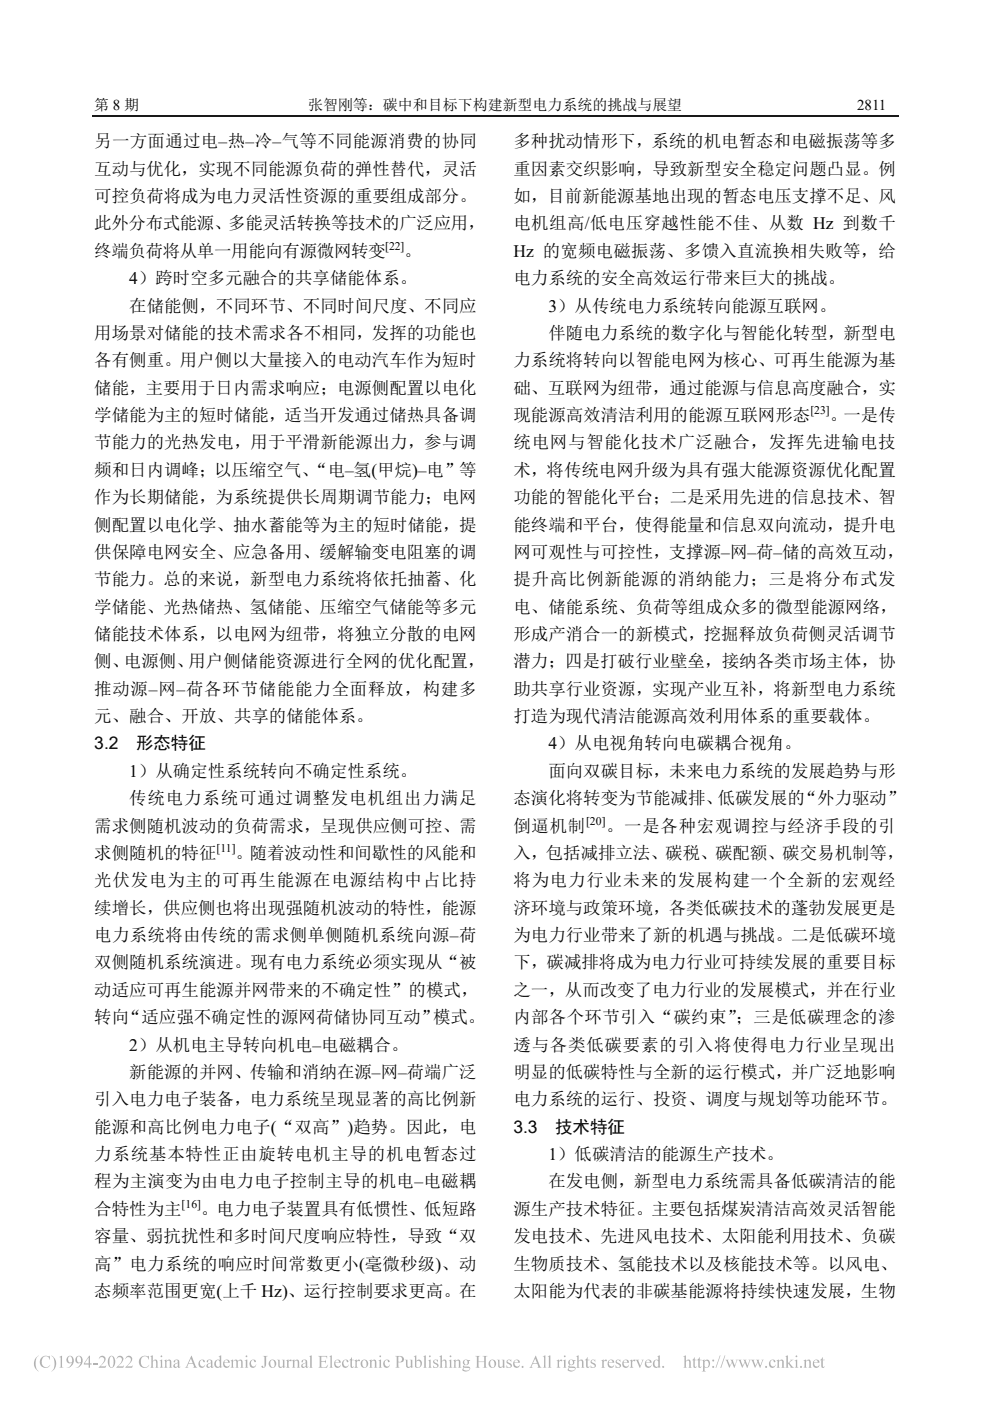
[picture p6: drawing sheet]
<svg xmlns="http://www.w3.org/2000/svg" width="210mm" height="297mm" viewBox="0 0 210 297" stroke-linecap="round" stroke-linejoin="round" font-family="sans-serif">
<path d="M19.5 24.6h171" fill="none" stroke="#000" stroke-width=".25"/>
<g fill="#b3b3b3">
<path d="M7.8 287.7l.4-.3a2.47 2.47 0 0 0 0 3.4 1.93 1.93 0 0 1-.4-3.1z" fill-rule="evenodd"/>
<path d="M26.8 287.6a.77 .77 0 0 1 1.2 .2 .77 .77 0 0 1-.3 1.1l-.8 .8h1l.3-.2-.2 .5-1.4-.1a2.08 2.08 0 0 0 1.1-1.9 .62 .62 0 0 0-1.1 .1z" fill-rule="evenodd"/>
<path d="M18.9 287.4h.2v1.7h.3v.2h-.3v.7h-.3v-.7h-1v-.2zM18.8 287.8l-.8 1.3h.8z" fill-rule="evenodd"/>
<path d="M98.4 288.4l.4-.1 .9 .1-.3 .1a.68 .68 0 0 1-.1 .8 .68 .68 0 0 1-.8 .2l-.1 .1 .2 .1a.72 .72 0 0 1 1.1 .6 .9 .9 0 0 1-.8 .5 .9 .9 0 0 1-.8-.5l.3-.3-.2-.4 .3-.2-.3-.4zM98.6 288.4a.49 .49 0 0 0-.1 .7 .49 .49 0 0 0 .6 .1 .5 .5 0 0 0 .1-.6 .5 .5 0 0 0-.6-.2zM98.5 290l-.2 .2a.73 .73 0 0 0 .7 .4 .73 .73 0 0 0 .6-.5z" fill-rule="evenodd"/>
<path d="M14.4 287.6a.93 .93 0 0 1 1.2 .3 .93 .93 0 0 1 0 1.1 1.34 1.34 0 0 1-1.5 1 1.26 1.26 0 0 0 1.1-1.1 .77 .77 0 0 1-1.1-.2 .77 .77 0 0 1 .3-1.1zM14.7 287.6a.64 .64 0 0 0-.3 .9 .64 .64 0 0 0 .9 .2 .99 .99 0 0 0-.4-1.2z" fill-rule="evenodd"/>
<path d="M80.5 287.6a.19 .19 0 0 1 .3 0 .19 .19 0 0 1-.3 0zM80.2 288.5l.6-.2v1.5l.3 .2h-.8l.2-.3v-1.1z" fill-rule="evenodd"/>
<path d="M170.4 288.5l.6-.2v.3a.54 .54 0 0 1 .6-.4 .54 .54 0 0 1 .4 .7v.9l.2 .2h-.8l.3-.2v-.9l-.1-.3-.2-.1-.4 .2v1.1l.2 .2h-.8l.2-.2v-1.2z" fill-rule="evenodd"/>
<path d="M19.7 289h1v.3h-1z" fill-rule="evenodd"/>
<path d="M21.2 287.6a.77 .77 0 0 1 1.1 .2 .77 .77 0 0 1-.2 1.1l-.8 .8h.9l.3-.2-.1 .5-1.5-.1a2.08 2.08 0 0 0 1.1-1.9 .62 .62 0 0 0-1 .1z" fill-rule="evenodd"/>
<path d="M81.5 288.5a.56 .56 0 0 1 .6-.3 .56 .56 0 0 1 .5 .5 .27 .27 0 0 1-.3 0 .27 .27 0 0 1-.1-.3 .6 .6 0 0 0-.6 .4 .6 .6 0 0 0 .1 .7 .55 .55 0 0 0 .6 .2 .55 .55 0 0 0 .4-.4 .76 .76 0 0 1-.9 .7 .76 .76 0 0 1-.5-1.1z" fill-rule="evenodd"/>
<path d="M85.8 288.3h.6v1.1a.36 .36 0 0 0 .3 .4 .36 .36 0 0 0 .4-.2v-1.1l-.2-.2h.6v1.4l.2 .1-.6 .2v-.3a.54 .54 0 0 1-.6 .3 .54 .54 0 0 1-.4-.6v-1z" fill-rule="evenodd"/>
<path d="M34.1 287.6a.18 .18 0 0 1 .3 0 .18 .18 0 0 1-.3 0zM33.8 288.5l.6-.2v1.4l.3 .3h-.9l.3-.2v-.2v-1.1z" fill-rule="evenodd"/>
<path d="M89.7 287.6l.6-.2v2.3l.3 .3h-.9l.3-.2v-2.1z" fill-rule="evenodd"/>
<path d="M31.8 287.6l.6-.2v1.2a.54 .54 0 0 1 .7-.3 .54 .54 0 0 1 .3 .7v.8l.3 .2h-.9l.3-.3v-.9a.35 .35 0 0 0-.3-.4 .35 .35 0 0 0-.4 .3v1.1l.3 .2h-.8l.2-.3v-2z" fill-rule="evenodd"/>
<path d="M34.7 288.5l.6-.2v.3a.54 .54 0 0 1 .7-.4 .54 .54 0 0 1 .3 .7v.9l.3 .2h-.8l.2-.2v-1.1l-.2-.2-.5 .2v1.1l.3 .2h-.9l.3-.1v-.3v-1.1z" fill-rule="evenodd"/>
<path d="M36.9 288.5a.62 .62 0 0 1 .7-.3 .62 .62 0 0 1 .4 .7v.8l.3 .1-.4 .2-.2-.2a.51 .51 0 0 1-.9 .1 .51 .51 0 0 1 .4-.8l.5-.2v-.3a.32 .32 0 0 0-.4-.2 .32 .32 0 0 0-.2 .4h-.2zM37.1 289.3a.34 .34 0 0 0 .1 .5 .34 .34 0 0 0 .5-.2v-.6z" fill-rule="evenodd"/>
<path d="M172.6 288.5a.67 .67 0 0 1 .8-.2 .67 .67 0 0 1 .4 .6h-1.2a.6 .6 0 0 0 .4 .8 .6 .6 0 0 0 .8-.4 .73 .73 0 0 1-1 .7 .73 .73 0 0 1-.4-1.1zM172.8 288.5l-.2 .3h.9a.4 .4 0 0 0-.3-.4 .4 .4 0 0 0-.4 .1z" fill-rule="evenodd"/>
<path d="M46.4 287.6l.5-.2v2.3l.3 .1-.6 .2v-.2a.74 .74 0 0 1-1 0 .74 .74 0 0 1-.1-1.1l.5-.4 .6 .1v-.7zM46 288.5a.75 .75 0 0 0-.2 .8 .75 .75 0 0 0 .6 .5l.2-.2v-.8a.38 .38 0 0 0-.2-.4 .38 .38 0 0 0-.4 .1z" fill-rule="evenodd"/>
<path d="M42.3 288.5a.59 .59 0 0 1 .7-.3 .59 .59 0 0 1 .4 .5 .29 .29 0 0 1-.3 0 .29 .29 0 0 1-.1-.3 .6 .6 0 0 0-.6 .4 .6 .6 0 0 0 .1 .7 .55 .55 0 0 0 .6 .2 .55 .55 0 0 0 .4-.4 .76 .76 0 0 1-.9 .7 .76 .76 0 0 1-.5-1.1z" fill-rule="evenodd"/>
<path d="M92 288.4l.9-.1v.5a.47 .47 0 0 0-.3-.4 .47 .47 0 0 0-.5 .1l.3 .4a.59 .59 0 0 1 .5 .8 .59 .59 0 0 1-.9 .2l-.1 .1v-.5a.48 .48 0 0 0 .3 .4 .48 .48 0 0 0 .5-.2l-.1-.3-.7-.4z" fill-rule="evenodd"/>
<path d="M48.9 288.5l.5-.2v.3a.55 .55 0 0 1 .5-.3 .55 .55 0 0 1 .5 .3 .53 .53 0 0 1 .7-.4 .53 .53 0 0 1 .4 .7v.9l.2 .2h-.8l.3-.2v-.9a.35 .35 0 0 0-.4-.4 .35 .35 0 0 0-.4 .3v1l.3 .2h-.8l.2-.2v-.9a.37 .37 0 0 0-.2-.4 .37 .37 0 0 0-.5 .2l.1 1.1 .2 .2h-.8l.2-.1v-.3v-1.1z" fill-rule="evenodd"/>
<path d="M52.1 287.6a.2 .2 0 0 1 .4 0 .2 .2 0 0 1-.4 0zM51.9 288.5l.6-.2v1.5l.2 .2h-.8l.2-.3v-1.1z" fill-rule="evenodd"/>
<path d="M53.2 288.5a.56 .56 0 0 1 .6-.3 .56 .56 0 0 1 .4 .5 .27 .27 0 0 1-.3 0 .27 .27 0 0 1-.1-.3 .6 .6 0 0 0-.6 .4 .6 .6 0 0 0 .2 .7 .55 .55 0 0 0 .5 .2 .55 .55 0 0 0 .5-.4 .76 .76 0 0 1-1 .7 .76 .76 0 0 1-.5-1.1z" fill-rule="evenodd"/>
<path d="M156.6 288.3h.7l-.2 .2 .5 1.1 .3-.9-.3-.4h.7l-.1 .2 .4 1 .4-1.1-.3-.1h.5l-.7 1.7-.5-1.1-.6 1.1-.6-1.5z" fill-rule="evenodd"/>
<path d="M75.1 288.5l.6-.2v.3l.4-.3a.18 .18 0 0 1 .2 .1 .18 .18 0 0 1-.1 .2l-.3-.1-.2 .3v1l.3 .2h-.9l.2-.1 .1-.3-.1-1.1z" fill-rule="evenodd"/>
<path d="M58.7 288.3h.6v1.1a.36 .36 0 0 0 .3 .4 .36 .36 0 0 0 .4-.2v-1.1l-.2-.2h.5v1.4l.3 .1-.6 .2v-.3a.52 .52 0 0 1-.6 .3 .52 .52 0 0 1-.4-.6v-1z" fill-rule="evenodd"/>
<path d="M25 287.6a.77 .77 0 0 1 1.1 .2 .77 .77 0 0 1-.3 1.1l-.8 .8h1l.3-.2-.2 .5h-1.4a2.65 2.65 0 0 0 1.1-2 .6 .6 0 0 0-.6-.3 .6 .6 0 0 0-.5 .4z" fill-rule="evenodd"/>
<path d="M61.8 288.5l.6-.2v.3a.54 .54 0 0 1 .7-.4 .54 .54 0 0 1 .4 .7v.9l.2 .2h-.8l.2-.2v-.9v-.3l-.2-.1-.5 .2v1.1l.3 .2h-.8l.2-.2v-1.2z" fill-rule="evenodd"/>
<path d="M65.5 287.6l.6-.2v2.3l.3 .3h-.9l.3-.2v-2.1z" fill-rule="evenodd"/>
<path d="M10.9 287.4a1.91 1.91 0 0 1 0 3.4 2.47 2.47 0 0 0 0-3.4z" fill-rule="evenodd"/>
<path d="M100.8 287.5h1l-.3 .2v1h1.2v-1l-.4-.2h1.1l-.3 .1-.1 .3 .1 1.8 .3 .3h-1.1l.4-.2v-1h-1.2v1l.3 .2h-1l.3-.2v-.3v-1.8z" fill-rule="evenodd"/>
<path d="M71.1 288.5a.67 .67 0 0 1 .7-.2 .67 .67 0 0 1 .5 .6h-1.2a.6 .6 0 0 0 .4 .8 .6 .6 0 0 0 .7-.4 .73 .73 0 0 1-.9 .7 .73 .73 0 0 1-.4-1.1zM71.3 288.5l-.2 .3h.8a.4 .4 0 0 0-.2-.4 .4 .4 0 0 0-.4 .1z" fill-rule="evenodd"/>
<path d="M56.9 289.1a.85 .85 0 0 1 1.7 0 .85 .85 0 0 1-1.7 0zM57.5 288.4a.89 .89 0 0 0 .5 1.5 .92 .92 0 0 0-.4-1.5z" fill-rule="evenodd"/>
<path d="M72.8 288.5a.56 .56 0 0 1 .6-.3 .56 .56 0 0 1 .4 .5 .27 .27 0 0 1-.3 0 .27 .27 0 0 1-.1-.3 .6 .6 0 0 0-.6 .4 .6 .6 0 0 0 .2 .7 .55 .55 0 0 0 .5 .2 .55 .55 0 0 0 .5-.4 .76 .76 0 0 1-1 .7 .76 .76 0 0 1-.4-1.1z" fill-rule="evenodd"/>
<path d="M74.6 287.7v.6h.4l-.4 .1 .1 1.3 .1 .1 .3-.1a.39 .39 0 0 1-.5 .3 .39 .39 0 0 1-.3-.4v-1.2h-.3z" fill-rule="evenodd"/>
<path d="M116.2 287.6l.5-.2v2.4l.3 .2h-.8l.2-.4v-1.9z" fill-rule="evenodd"/>
<path d="M76.4 289.1a.85 .85 0 0 1 1.7 0 .85 .85 0 0 1-1.7 0zM77 288.5a.86 .86 0 0 0 .5 1.4 .91 .91 0 0 0-.4-1.5z" fill-rule="evenodd"/>
<path d="M124.6 287.7v.6h.4l-.4 .1v1.3l.2 .1 .3-.1a.38 .38 0 0 1-.5 .3 .38 .38 0 0 1-.3-.4v-1.2h-.3z" fill-rule="evenodd"/>
<path d="M8.9 287.7a1.78 1.78 0 0 1 1.5-.2l.1-.1 .1 .9a.92 .92 0 0 0-1.1-.7 .92 .92 0 0 0-.6 1.2 .98 .98 0 0 0 .6 1 .98 .98 0 0 0 1.2-.4 1.24 1.24 0 0 1-1.9 .3 1.24 1.24 0 0 1 .1-2z" fill-rule="evenodd"/>
<path d="M148.3 287.7l.1 .6h.4l-.4 .1v1.3l.2 .1 .2-.1a.38 .38 0 0 1-.4 .3 .38 .38 0 0 1-.3-.4v-1.2h-.3z" fill-rule="evenodd"/>
<path d="M83.8 287.5h.9a.76 .76 0 0 1 1 .8 .76 .76 0 0 1-1.2 .5v.9l.3 .3h-1l.3-.2v-.3v-1.8zM84.5 287.7v1a.57 .57 0 0 0 .8-.5 .57 .57 0 0 0-.8-.5z" fill-rule="evenodd"/>
<path d="M69.8 287.6l.6-.2v2.2v.3l.3 .1h-.9l.3-.2v-.2v-1.8l-.1-.2z" fill-rule="evenodd"/>
<path d="M87.7 287.6l.6-.2v1.2a.7 .7 0 0 1 1-.2 .7 .7 0 0 1 .2 1 .92 .92 0 0 1-1.5 .4v-2l-.1-.2zM88.3 288.7v1a.65 .65 0 0 0 1-.4 .65 .65 0 0 0-.7-.8z" fill-rule="evenodd"/>
<path d="M16.3 287.6a.86 .86 0 0 1 1.1 .1 .86 .86 0 0 1 .1 1 1.38 1.38 0 0 1-1.5 1.3 1.21 1.21 0 0 0 1.1-1.1 .78 .78 0 0 1-1.1-.2 .78 .78 0 0 1 .3-1.1zM16.4 287.7a.64 .64 0 0 0-.1 .8 .64 .64 0 0 0 .8 .3 .74 .74 0 0 0-.5-1.2z" fill-rule="evenodd"/>
<path d="M91 287.6a.2 .2 0 0 1 .4 0 .2 .2 0 0 1-.4 0zM90.8 288.5l.5-.2 .1 1.4 .2 .3h-.8l.2-.2 .1-.2-.1-1.1z" fill-rule="evenodd"/>
<path d="M118 288.5l.6-.2v.3l.4-.3a.18 .18 0 0 1 .2 .1 .18 .18 0 0 1-.1 .2l-.3-.1-.2 .3v1l.3 .2h-.9l.2-.1 .1-.3-.1-1.1z" fill-rule="evenodd"/>
<path d="M93.1 287.6l.6-.2v1.2a.54 .54 0 0 1 .7-.3 .54 .54 0 0 1 .3 .7l.1 .8 .2 .2h-.8l.2-.3v-.9a.35 .35 0 0 0-.3-.4 .35 .35 0 0 0-.4 .3v1.1l.3 .2h-.8l.2-.3v-2z" fill-rule="evenodd"/>
<path d="M127.5 288.5l.6-.2v.3l.2-.3h.3a.2 .2 0 0 1 0 .3 .2 .2 0 0 1-.3-.1l-.2 .3v.9l.3 .3h-.9l.2-.2v-1.2z" fill-rule="evenodd"/>
<path d="M64.1 288.4a.62 .62 0 0 1 .7-.1 .62 .62 0 0 1 .4 .6v.9h.2l-.3 .2-.3-.2a.51 .51 0 0 1-.9 .1 .51 .51 0 0 1 .5-.8l.4-.2v-.3a.36 .36 0 0 0-.4-.2 .36 .36 0 0 0-.2 .5l-.2-.2zM64.2 289.3v.2l.2 .3 .4-.2v-.6z" fill-rule="evenodd"/>
<path d="M12.5 287.7l.7-.3v2.3l.3 .3h-.9l.2-.2 .1-1.6-.1-.4z" fill-rule="evenodd"/>
<path d="M103.6 289.1a.85 .85 0 0 1 1.7 0 .85 .85 0 0 1-1.7 0zM104.2 288.4a.89 .89 0 0 0 .4 1.5 .92 .92 0 0 0-.3-1.5z" fill-rule="evenodd"/>
<path d="M105.4 288.3h.5v1.1a.36 .36 0 0 0 .3 .4 .36 .36 0 0 0 .4-.2v-1.1l-.2-.2h.6v1.4l.2 .1-.6 .2v-.3a.52 .52 0 0 1-.6 .3 .52 .52 0 0 1-.3-.6l-.1-1z" fill-rule="evenodd"/>
<path d="M96.1 288.5l.5-.2v.3a.54 .54 0 0 1 .7-.4 .54 .54 0 0 1 .3 .7l.1 .9 .2 .2h-.8l.2-.2v-1.1l-.2-.2-.5 .2v1.1l.3 .2h-.8l.2-.1v-.3v-1.1z" fill-rule="evenodd"/>
<path d="M109.1 288.5a.67 .67 0 0 1 .7-.2 .67 .67 0 0 1 .5 .6h-1.2a.6 .6 0 0 0 .4 .8 .6 .6 0 0 0 .7-.4 .74 .74 0 0 1-.9 .7 .74 .74 0 0 1-.4-1.1zM109.3 288.5l-.2 .3h.8a.39 .39 0 0 0-.2-.4 .39 .39 0 0 0-.4 .1z" fill-rule="evenodd"/>
<path d="M134.8 288.3h.8l-.2 .2 .4 1.1 .4-1.2-.2-.1h.6l-.9 1.7-.7-1.5z" fill-rule="evenodd"/>
<path d="M113.6 287.4l.9 2.1 .4 .5h-1l.3-.2-.2-.6h-1l-.3 .6 .3 .2h-.7l.3-.3zM113.5 288l-.5 1h.9z" fill-rule="evenodd"/>
<path d="M130.7 288.4l.9-.1v.5a.44 .44 0 0 0-.3-.4 .44 .44 0 0 0-.5 .2l.3 .3a.59 .59 0 0 1 .5 .8 .59 .59 0 0 1-.9 .2l-.1 .1v-.5a.48 .48 0 0 0 .3 .4 .48 .48 0 0 0 .5-.2v-.3l-.8-.5z" fill-rule="evenodd"/>
<path d="M23.2 287.7a.75 .75 0 0 1 .9-.1 .75 .75 0 0 1 .3 .8 1.09 1.09 0 0 1-1 1.6 1.75 1.75 0 0 1-.2-2.3zM23.5 287.6a2.28 2.28 0 0 0 0 2.3h.1a1.76 1.76 0 0 0 .3-2.1z" fill-rule="evenodd"/>
<path d="M47.6 288.5a.67 .67 0 0 1 .7-.2 .67 .67 0 0 1 .5 .6h-1.2a.6 .6 0 0 0 .4 .8 .6 .6 0 0 0 .7-.4 .74 .74 0 0 1-.9 .7 .74 .74 0 0 1-.5-1.1zM47.7 288.5l-.1 .3h.8a.39 .39 0 0 0-.2-.4 .39 .39 0 0 0-.5 .1z" fill-rule="evenodd"/>
<path d="M119.6 287.6a.2 .2 0 0 1 .4 0 .2 .2 0 0 1-.4 0zM119.3 288.5l.6-.2v1.4l.3 .3h-.8l.2-.2v-1.2z" fill-rule="evenodd"/>
<path d="M122.2 287.6l.5-.2v1.2a.55 .55 0 0 1 .7-.3 .55 .55 0 0 1 .4 .7v.8l.2 .2h-.8l.2-.2v-1a.35 .35 0 0 0-.3-.4 .35 .35 0 0 0-.4 .3v1.1l.3 .2h-.8l.2-.1v-.3v-1.8v-.2z" fill-rule="evenodd"/>
<path d="M129.1 288.5a.67 .67 0 0 1 .7-.2 .67 .67 0 0 1 .5 .6h-1.2a.6 .6 0 0 0 .4 .8 .6 .6 0 0 0 .7-.4 .73 .73 0 0 1-.9 .7 .73 .73 0 0 1-.4-1.1zM129.3 288.5l-.2 .3h.8a.4 .4 0 0 0-.2-.4 .4 .4 0 0 0-.4 .1z" fill-rule="evenodd"/>
<path d="M125.4 288.4l.9-.1v.5a.45 .45 0 0 0-.3-.4 .45 .45 0 0 0-.5 .1v.2l.3 .2a.59 .59 0 0 1 .5 .8 .59 .59 0 0 1-.9 .2l-.1 .1v-.5a.45 .45 0 0 0 .3 .4 .45 .45 0 0 0 .5-.2l-.1-.3-.7-.4z" fill-rule="evenodd"/>
<path d="M78.2 288.5l.6-.2v.3a.54 .54 0 0 1 .7-.4 .54 .54 0 0 1 .3 .7v.9l.3 .2h-.8l.2-.2v-.9l-.1-.3-.2-.1-.4 .2v1.1l.3 .2h-.9l.3-.2v-1.2z" fill-rule="evenodd"/>
<path d="M29.9 287.7a1.76 1.76 0 0 1 1.5-.2l.2-.1v.9a.9 .9 0 0 0-1.1-.7 .9 .9 0 0 0-.6 1.2 .96 .96 0 0 0 .6 1 .96 .96 0 0 0 1.2-.4 1.24 1.24 0 0 1-1.9 .3 1.24 1.24 0 0 1 .1-2z" fill-rule="evenodd"/>
<path d="M107.6 288.4l.8-.1v.5a.44 .44 0 0 0-.3-.4 .44 .44 0 0 0-.5 .2l.3 .3a.59 .59 0 0 1 .6 .8 .59 .59 0 0 1-.9 .2l-.2 .1v-.5a.48 .48 0 0 0 .4 .4 .48 .48 0 0 0 .5-.2l-.1-.3-.8-.5z" fill-rule="evenodd"/>
<path d="M115.1 287.6l.6-.2v2.2v.3l.3 .1h-.9l.3-.2v-.2v-1.8l-.1-.2z" fill-rule="evenodd"/>
<path d="M132.2 288.5a.67 .67 0 0 1 .8-.2 .67 .67 0 0 1 .4 .6h-1.1a.6 .6 0 0 0 .3 .8 .6 .6 0 0 0 .8-.4 .74 .74 0 0 1-1 .7 .74 .74 0 0 1-.4-1.1zM132.4 288.5l-.1 .3h.7a.39 .39 0 0 0-.2-.4 .39 .39 0 0 0-.4 .1z" fill-rule="evenodd"/>
<path d="M133.5 288.5l.6-.2v.3l.4-.3a.18 .18 0 0 1 .3 .1 .18 .18 0 0 1-.2 .2l-.3-.1-.2 .3v1l.3 .2h-.9l.3-.1v-.3v-1.1z" fill-rule="evenodd"/>
<path d="M67.5 287.5h1.9v.5l-.2-.3-1-.1v1h.8l.1-.3v.8l-.2-.3-.7-.1v1.1l.1 .1a.9 .9 0 0 0 1.2-.6l-.1 .7h-1.9l.2-.1 .1-.4v-1.8z" fill-rule="evenodd"/>
<path d="M137 288.5a.67 .67 0 0 1 .8-.2 .67 .67 0 0 1 .4 .6h-1.1a.6 .6 0 0 0 .3 .8 .6 .6 0 0 0 .8-.4 .74 .74 0 0 1-1 .7 .74 .74 0 0 1-.4-1.1zM137.2 288.5l-.1 .3h.7a.39 .39 0 0 0-.2-.4 .39 .39 0 0 0-.4 .1z" fill-rule="evenodd"/>
<path d="M159.3 288.3h.7l-.1 .3 .4 1 .4-.9-.4-.4h.7l-.1 .3 .4 .9 .4-1-.2-.2h.5l-.3 .3-.4 1.4-.6-1.1-.6 1.1z" fill-rule="evenodd"/>
<path d="M95.4 287.6a.18 .18 0 0 1 .3 0 .18 .18 0 0 1-.3 0zM95.1 288.5l.6-.2v1.4l.3 .3h-.9l.3-.2v-.2v-1.1z" fill-rule="evenodd"/>
<path d="M144.9 287.6l.6-.2v1.2a.55 .55 0 0 1 .7-.3 .55 .55 0 0 1 .3 .7v.8l.3 .2h-.9l.3-.2v-1a.35 .35 0 0 0-.3-.4 .35 .35 0 0 0-.4 .3v1.1l.2 .2h-.8l.3-.2v-2.1z" fill-rule="evenodd"/>
<path d="M147.3 287.7l.1 .6h.3l-.3 .1v1.3l.1 .1 .2-.1a.32 .32 0 0 1-.3 .3 .32 .32 0 0 1-.3-.3v-1.3h-.3z" fill-rule="evenodd"/>
<path d="M60.6 288.5l.6-.2v.3l.3-.3 .3 .1a.23 .23 0 0 1-.1 .2 .23 .23 0 0 1-.3-.1l-.2 .3v.9l.3 .3h-.9l.3-.2v-1.2z" fill-rule="evenodd"/>
<path d="M148.8 288.5l.6-.2v.3a.62 .62 0 0 1 .8-.3 .62 .62 0 0 1 .4 .8 .76 .76 0 0 1-.3 .8 .76 .76 0 0 1-.9 0v.6l.3 .3h-.9l.3-.2v-2zM149.6 288.6l-.2 .1v.7a.47 .47 0 0 0 .6 .5 .47 .47 0 0 0 .3-.7 .5 .5 0 0 0-.1-.6 .5 .5 0 0 0-.6 0z" fill-rule="evenodd"/>
<path d="M151.1 288.5a.2 .2 0 0 1 .4 0 .2 .2 0 0 1-.4 0zM151 289.8a.25 .25 0 0 1 .5 0 .25 .25 0 0 1-.5 0z" fill-rule="evenodd"/>
<path d="M152.7 287.4h.1l-.9 2.6h-.1z" fill-rule="evenodd"/>
<path d="M153.7 287.4h.1l-.8 2.6h-.2z" fill-rule="evenodd"/>
<path d="M153.8 288.3h.8l-.2 .2 .4 1.1 .4-.9-.3-.4h.7l-.2 .2 .5 1 .3-1.1-.2-.1h.5l-.2 .3-.5 1.4-.5-1.1-.6 1.1-.6-1.5z" fill-rule="evenodd"/>
<path d="M55.7 287.5h1.1l-.4 .3v1.3a.58 .58 0 0 1-.2 .8 .58 .58 0 0 1-.7-.2l.1-.1 .4 .3 .1-.1v-2z" fill-rule="evenodd"/>
<path d="M166.5 287.6l.6-.2v1.6l.6-.5-.1-.2h.7l-.9 .6 1 1.1h-.8l.1-.2-.6-.8v.8l.3 .2h-.9l.2-.1 .1-.3v-1.9z" fill-rule="evenodd"/>
<path d="M163.3 288.5a.59 .59 0 0 1 .7-.3 .59 .59 0 0 1 .4 .5 .29 .29 0 0 1-.3 0 .29 .29 0 0 1-.1-.3 .6 .6 0 0 0-.6 .4 .6 .6 0 0 0 .1 .7 .55 .55 0 0 0 .6 .2 .55 .55 0 0 0 .4-.4 .76 .76 0 0 1-.9 .7 .76 .76 0 0 1-.5-1.1z" fill-rule="evenodd"/>
<path d="M164.6 288.5l.6-.2v.3a.54 .54 0 0 1 .7-.4 .54 .54 0 0 1 .3 .7v.9l.3 .2h-.8l.2-.2v-1.1l-.2-.2-.5 .2v1.1l.3 .2h-.9l.3-.1v-.3v-1.1z" fill-rule="evenodd"/>
<path d="M44 288.4a.62 .62 0 0 1 .7-.1 .62 .62 0 0 1 .3 .6l.1 .9h.2l-.4 .2-.2-.2a.51 .51 0 0 1-.9 .1 .51 .51 0 0 1 .5-.8l.4-.2v-.3a.36 .36 0 0 0-.4-.2 .36 .36 0 0 0-.3 .5l-.1-.2zM44.1 289.3v.2l.1 .3 .5-.2v-.6z" fill-rule="evenodd"/>
<path d="M168.7 287.6a.2 .2 0 0 1 .4 0 .2 .2 0 0 1-.4 0zM168.5 288.5l.6-.2v1.4l.3 .3h-.9l.3-.2v-.2v-1.1z" fill-rule="evenodd"/>
<path d="M139.4 287.6l.5-.2v2.3l.3 .1-.6 .2v-.2a.74 .74 0 0 1-1 0 .74 .74 0 0 1 0-1.1l.4-.4 .6 .1v-.7zM139 288.5a.77 .77 0 0 0 .5 1.3l.1-.2v-.8a.39 .39 0 0 0-.2-.4 .39 .39 0 0 0-.4 .1z" fill-rule="evenodd"/>
<path d="M120.7 288.4l.5-.1 .9 .1-.1 .1h-.3a.68 .68 0 0 1-.1 .8 .68 .68 0 0 1-.8 .2v.1l.2 .1a.75 .75 0 0 1 1.1 .6 .93 .93 0 0 1-.8 .5 .93 .93 0 0 1-.9-.5l.3-.3-.2-.3 .3-.3-.3-.4zM120.9 288.4a.49 .49 0 0 0-.1 .7 .49 .49 0 0 0 .6 .1 .5 .5 0 0 0 .1-.6 .5 .5 0 0 0-.6-.2zM120.8 290l-.2 .2a.72 .72 0 0 0 .7 .4 .72 .72 0 0 0 .6-.5z" fill-rule="evenodd"/>
<path d="M40.6 287.4l.9 2.1 .4 .5h-1l.2-.2-.1-.6h-1l-.3 .6 .3 .2h-.8l.3-.3zM40.5 288l-.5 1h.9z" fill-rule="evenodd"/>
<path d="M174.4 287.7l.1 .6h.4l-.4 .1v1.3l.2 .1 .2-.1a.38 .38 0 0 1-.4 .3 .38 .38 0 0 1-.3-.4v-1.2h-.3z" fill-rule="evenodd"/>
<circle cx="169.9" cy="289.8" r=".22"/>
<circle cx="110.8" cy="289.8" r=".22"/>
<circle cx="140.7" cy="289.8" r=".22"/>
<circle cx="162.5" cy="289.8" r=".22"/>
</g>
<g font-size="3.7">
<text x="20" y="31.2">另一方面通过电–热–冷–气等不同能源消费的协同</text>
<text x="108.9" y="31.2">多种扰动情形下，系统的机电暂态和电磁振荡等多</text>
<text x="20" y="37">互动与优化，实现不同能源负荷的弹性替代，灵活</text>
<text x="108.9" y="37">重因素交织影响，导致新型安全稳定问题凸显。例</text>
<text x="20" y="42.8">可控负荷将成为电力灵活性资源的重要组成部分。</text>
<text x="108.9" y="42.8">如，目前新能源基地出现的暂态电压支撑不足、风</text>
<text x="20" y="48.6">此外分布式能源、多能灵活转换等技术的广泛应用，</text>
<text x="108.9" y="48.6">电机组高/低电压穿越性能不佳、从数 Hz 到数千</text>
<text x="20" y="54.4">终端负荷将从单一用能向有源微网转变</text>
<text x="85.7" y="54.4">。</text>
<text x="108.9" y="54.4">Hz 的宽频电磁振荡、多馈入直流换相失败等，给</text>
<text x="27.4" y="60.3">4）跨时空多元融合的共享储能体系。</text>
<text x="108.9" y="60.3">电力系统的安全高效运行带来巨大的挑战。</text>
<text x="20" y="71.9">用场景对储能的技术需求各不相同，发挥的功能也</text>
<text x="27.4" y="66.1">在储能侧，不同环节、不同时间尺度、不同应</text>
<text x="116.3" y="66.1">3）从传统电力系统转向能源互联网。</text>
<text x="116.3" y="71.9">伴随电力系统的数字化与智能化转型，新型电</text>
<text x="20" y="77.7">各有侧重。用户侧以大量接入的电动汽车作为短时</text>
<text x="108.9" y="77.7">力系统将转向以智能电网为核心、可再生能源为基</text>
<text x="20" y="83.5">储能，主要用于日内需求响应；电源侧配置以电化</text>
<text x="108.9" y="83.5">础、互联网为纽带，通过能源与信息高度融合，实</text>
<text x="20" y="89.3">学储能为主的短时储能，适当开发通过储热具备调</text>
<text x="108.9" y="89.3">现能源高效清洁利用的能源互联网形态</text>
<text x="176" y="89.3">。一是传</text>
<text x="20" y="95.1">节能力的光热发电，用于平滑新能源出力，参与调</text>
<text x="108.9" y="95.1">统电网与智能化技术广泛融合，发挥先进输电技</text>
<text x="20" y="100.9">频和日内调峰；以压缩空气、</text>
<text x="65.8" y="100.9">“电–氢(甲烷)–电”等</text>
<text x="108.9" y="100.9">术，将传统电网升级为具有强大能源资源优化配置</text>
<text x="20" y="106.7">作为长期储能，为系统提供长周期调节能力；电网</text>
<text x="108.9" y="106.7">功能的智能化平台；二是采用先进的信息技术、智</text>
<text x="20" y="112.5">侧配置以电化学、抽水蓄能等为主的短时储能，提</text>
<text x="108.9" y="112.5">能终端和平台，使得能量和信息双向流动，提升电</text>
<text x="20" y="118.3">供保障电网安全、应急备用、缓解输变电阻塞的调</text>
<text x="108.9" y="118.3">网可观性与可控性，支撑源–网–荷–储的高效互动，</text>
<text x="20" y="124.1">节能力。总的来说，新型电力系统将依托抽蓄、化</text>
<text x="108.9" y="124.1">提升高比例新能源的消纳能力；三是将分布式发</text>
<text x="20" y="129.9">学储能、光热储热、氢储能、压缩空气储能等多元</text>
<text x="108.9" y="129.9">电、储能系统、负荷等组成众多的微型能源网络，</text>
<text x="20" y="135.7">储能技术体系，以电网为纽带，将独立分散的电网</text>
<text x="108.9" y="135.7">形成产消合一的新模式，挖掘释放负荷侧灵活调节</text>
<text x="20" y="141.5">侧、电源侧、用户侧储能资源进行全网的优化配置，</text>
<text x="108.9" y="141.5">潜力；四是打破行业壁垒，接纳各类市场主体，协</text>
<text x="20" y="147.3">推动源–网–荷各环节储能能力全面释放，构建多</text>
<text x="108.9" y="147.3">助共享行业资源，实现产业互补，将新型电力系统</text>
<text x="20" y="153.1">元、融合、开放、共享的储能体系。</text>
<text x="108.9" y="153.1">打造为现代清洁能源高效利用体系的重要载体。</text>
<text x="20" y="158.9">3.2</text>
<text x="28.9" y="158.9">形态特征</text>
<text x="116.3" y="158.9">4）从电视角转向电碳耦合视角。</text>
<text x="27.4" y="164.7">1）从确定性系统转向不确定性系统。</text>
<text x="116.3" y="164.7">面向双碳目标，未来电力系统的发展趋势与形</text>
<text x="27.4" y="170.5">传统电力系统可通过调整发电机组出力满足</text>
<text x="108.9" y="170.5">态演化将转变为节能减排、低碳发展的“外力驱动”</text>
<text x="20" y="176.3">需求侧随机波动的负荷需求，呈现供应侧可控、需</text>
<text x="108.9" y="176.3">倒逼机制</text>
<text x="128.6" y="176.3">。一是各种宏观调控与经济手段的引</text>
<text x="20" y="182.1">求侧随机的特征</text>
<text x="50" y="182.1">。随着波动性和间歇性的风能和</text>
<text x="108.9" y="182.1">入，包括减排立法、碳税、碳配额、碳交易机制等，</text>
<text x="20" y="187.9">光伏发电为主的可再生能源在电源结构中占比持</text>
<text x="108.9" y="187.9">将为电力行业未来的发展构建一个全新的宏观经</text>
<text x="20" y="193.7">续增长，供应侧也将出现强随机波动的特性，能源</text>
<text x="108.9" y="193.7">济环境与政策环境，各类低碳技术的蓬勃发展更是</text>
<text x="20" y="199.5">电力系统将由传统的需求侧单侧随机系统向源–荷</text>
<text x="108.9" y="199.5">为电力行业带来了新的机遇与挑战。二是低碳环境</text>
<text x="20" y="205.3">双侧随机系统演进。现有电力系统必须实现从“被</text>
<text x="108.9" y="205.3">下，碳减排将成为电力行业可持续发展的重要目标</text>
<text x="20" y="211.1">动适应可再生能源并网带来的不确定性”的模式，</text>
<text x="108.9" y="211.1">之一，从而改变了电力行业的发展模式，并在行业</text>
<text x="20" y="216.9">转向“适应强不确定性的源网荷储协同互动”模式。</text>
<text x="108.9" y="216.9">内部各个环节引入“碳约束”</text>
<text x="156.1" y="216.9">；三是低碳理念的渗</text>
<text x="27.4" y="222.7">2）从机电主导转向机电–电磁耦合。</text>
<text x="108.9" y="222.7">透与各类低碳要素的引入将使得电力行业呈现出</text>
<text x="27.4" y="228.5">新能源的并网、传输和消纳在源–网–荷端广泛</text>
<text x="108.9" y="228.5">明显的低碳特性与全新的运行模式，并广泛地影响</text>
<text x="20" y="234.4">引入电力电子装备，电力系统呈现显著的高比例新</text>
<text x="108.9" y="234.4">电力系统的运行、投资、调度与规划等功能环节。</text>
<text x="20" y="240.2">能源和高比例电力电子(“双高”)趋势。因此，电</text>
<text x="20" y="246">力系统基本特性正由旋转电机主导的机电暂态过</text>
<text x="108.9" y="240.2">3.3</text>
<text x="116.3" y="246">1）低碳清洁的能源生产技术。</text>
<text x="117.8" y="240.2">技术特征</text>
<text x="20" y="251.8">程为主演变为由电力电子控制主导的机电–电磁耦</text>
<text x="116.3" y="251.8">在发电侧，新型电力系统需具备低碳清洁的能</text>
<text x="20" y="257.6">合特性为主</text>
<text x="42.6" y="257.6">。电力电子装置具有低惯性、低短路</text>
<text x="108.9" y="257.6">源生产技术特征。主要包括煤炭清洁高效灵活智能</text>
<text x="20" y="263.4">容量、弱抗扰性和多时间尺度响应特性，导致“双</text>
<text x="108.9" y="263.4">发电技术、先进风电技术、太阳能利用技术、负碳</text>
<text x="20" y="269.2">高”电力系统的响应时间常数更小(毫微秒级)、动</text>
<text x="108.9" y="269.2">生物质技术、氢能技术以及核能技术等。以风电、</text>
<text x="20" y="275">态频率范围更宽(上千 Hz)、运行控制要求更高。在</text>
<text x="108.9" y="275">太阳能为代表的非碳基能源将持续快速发展，生物</text>
</g>
<g font-size="3.2">
<text x="20" y="23.2">第 8 期</text>
<text x="65.3" y="23.2">张智刚等：碳中和目标下构建新型电力系统的挑战与展望</text>
<text x="181.8" y="23.2">2811</text>
</g>
<g font-size="2.5">
<text x="81.7" y="53">[22]</text>
<text x="171.9" y="87.8">[23]</text>
<text x="124.3" y="174.9">[20]</text>
<text x="45.9" y="180.7">[11]</text>
<text x="38.5" y="256.1">[16]</text>
</g>
</svg>
